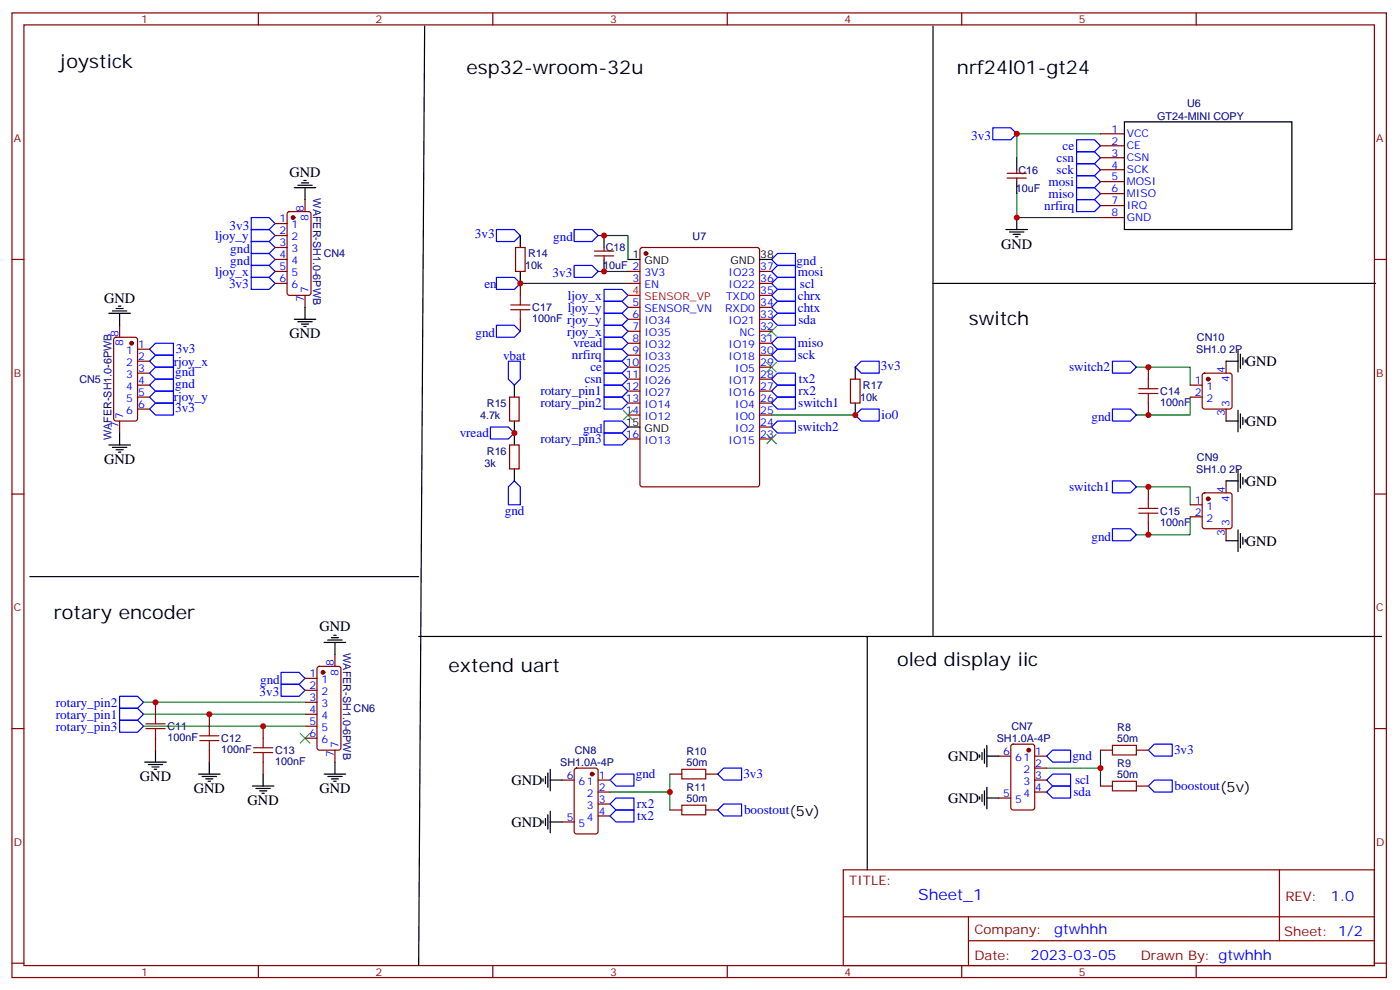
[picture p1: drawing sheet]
<svg xmlns="http://www.w3.org/2000/svg" width="413mm" height="292mm" viewBox="0 0 413 292" stroke-linecap="round" stroke-linejoin="round" font-family="sans-serif">
<g fill="none" stroke="#870000" stroke-width=".35">
<path d="M3.5 3.8h405.4v284.3h-405.4zM7.1 7.3h398.2v277.3h-398.2zM76.2 3.8v3.5M145.3 3.8v3.5M214.5 3.8v3.5M283.6 3.8v3.5M352.8 3.8v3.5M324.6 39.4h7M90 58.8v3.6M297 51.1h5.7M297 52.5h5.7M299.9 50v1.1"/>
<path d="M299.9 52.5v1.1M324.6 43h7M324.6 46.5h7M324.6 50h7M324.6 53.6h7M324.6 57.1h7M3.5 76.5h3.6M81.1 76.5h3.6M81.1 65.9h3.6M81.1 69.4h3.6M81.1 73h3.6M84.9 62.6l.5-.2h5.6l.7 .4v23.6l-.4 .6-5.9 .1-.7-.5v-23.5z"/>
<path d="M152 73h2.9v7h-2.9zM175.3 74h5.7M175.3 75.4h5.7M178.2 73v1M178.2 75.4v1.1M189 73.2l.4-.2h33.9l.7 .4v69.4l-.4 .7h-34.2l-.6-.5-.1-69.3zM324.6 60.6h7M324.6 64.1h7M405.3 76.5h3.6M33.7 99.6l.5-.2h5.7l.6 .4 .1 23.6-.5 .7h-5.9l-.6-.5-.1-23.5zM35.3 95.9v3.5M81.1 80h3.6"/>
<path d="M81.1 83.5h3.6M90 87.1v3.5M153.5 83.5v3.6M153.5 94.1v3.5M185.2 80h3.5M185.2 83.5h3.5M185.2 90.6h3.5M185.2 94.1h3.5M185.2 97.6h3.5M224 80h3.5M224 83.5h3.5M224 90.6h3.5"/>
<path d="M224 94.1h3.5M224 97.6h3.5M224 87.1h3.5M40.6 102.9h3.5M40.6 106.5h3.5M40.6 110h3.5M40.6 113.5h3.5M40.6 117.1h3.5M150.3 117.1h2.8v7h-2.8zM185.2 101.2h3.5M185.2 104.7h3.5M185.2 108.2h3.5"/>
<path d="M185.2 111.8h3.5M185.2 115.3h3.5M185.2 118.8h3.5M224 101.2h3.5M224 104.7h3.5M224 108.2h3.5M224 111.8h3.5M224 115.3h3.5M224 118.8h3.5M250.8 111.8h2.8v7h-2.8zM338.7 108.2v3.6M338.7 118.8v3.5"/>
<path d="M351 113.5h3.5M351 117.1h3.5M354.8 110.2l.4-.2h7.5l.5 .2 .2 .5v9.2l-.3 .5-.4 .2h-7.5l-.5-.3-.2-.4v-9.2zM361.6 106.5v3.5M35.3 124.1v3.5M40.6 120.6h3.5M150.3 131.2h2.8v7h-2.8zM185.2 122.3h3.5M185.2 129.4h3.5M224 122.3h3.5M224 129.4h3.5M224 125.9h3.5"/>
<path d="M361.6 120.6v3.5M3.5 145.6h3.6M338.7 143.5v3.5M338.7 154.1v3.5M351 148.8h3.5M351 152.3h3.5M354.8 145.5l.4-.2h7.5l.5 .2 .2 .5v9.2l-.3 .5-.4 .2h-7.5l-.5-.3-.2-.4v-9.2zM361.6 141.7v3.6M361.6 155.9v3.5M405.3 145.6h3.6M90 200h3.5M93.7 196.6l.5-.2h5.6l.7 .5v23.5l-.4 .7h-5.9l-.7-.4v-23.6z"/>
<path d="M98.8 192.9v3.5M3.5 214.8h3.6M45.9 207v3.5M45.9 217.6v3.5M61.7 210.5v3.6M77.6 214.1v3.5M90 203.5h3.5M90 207h3.5M90 210.5h3.5M90 214.1h3.5M90 217.6h3.5M298.3 219.6l.5-.2h5.6l.7 .4 .1 18.3-.5 .6-5.9 .1-.6-.5-.1-18.2z"/>
<path d="M405.3 214.8h3.6M61.7 221.1v3.5M77.6 224.6v3.6M98.8 221.1v3.5M165.8 229.9h3.5M169.6 226.6l.4-.2h5.7l.6 .4 .1 18.3-.5 .7h-5.9l-.6-.4-.1-18.3zM176.4 229.9h3.5M176.4 233.5h3.5M176.4 237h3.5M197.6 228.2h3.5M197.6 238.8h3.5M208.1 228.2h3.6"/>
<path d="M208.1 238.8h3.6M294.6 222.9h3.5M294.6 235.2h3.5M305.2 222.9h3.5M305.2 226.4h3.5M305.2 229.9h3.5M305.2 233.5h3.5M324.6 221.1h3.5M324.6 231.7h3.5M335.1 221.1h3.6M335.1 231.7h3.6M165.8 242.3h3.5"/>
<path d="M176.4 240.5h3.5M248.7 256.4h156.6v28.2h-156.6zM377.3 256.4v20.9M248.7 270.2h156.5M285.6 277.3h119.6M285.6 270.2v14.2M3.5 283.9h3.6M76.2 284.6v3.5M145.3 284.6v3.5M214.5 284.6v3.5M283.6 284.6v3.5M352.8 284.6v3.5"/>
<path d="M405.3 283.9h3.6"/>
</g>
<g fill="none" stroke="#00f" stroke-width=".35">
<path d="M292.8 37.7h5.3l1.8 1.7-1.8 1.8h-5.3zM317.5 55.3h5.3l1.8 1.8-1.8 1.7h-5.3zM317.5 51.8h5.3l1.8 1.8-1.8 1.7h-5.3zM317.5 48.3h5.3l1.8 1.7-1.8 1.8h-5.3zM317.5 44.7h5.3l1.8 1.8-1.8 1.8h-5.3zM317.5 41.2h5.3l1.8 1.8-1.8 1.7h-5.3zM317.5 58.8h5.3l1.8 1.8-1.8 1.8h-5.3zM74.1 64.1h5.3l1.7 1.8-1.7 1.8h-5.3zM74.1 71.2h5.3l1.7 1.8-1.7 1.7h-5.3zM74.1 74.7h5.3l1.7 1.8-1.7 1.7h-5.3zM74.1 78.2h5.3l1.7 1.8-1.7 1.8h-5.3zM74.1 67.7h5.3l1.7 1.7-1.7 1.8h-5.3z"/>
<path d="M146.4 67.7h5.3l1.8 1.7-1.8 1.8h-5.3zM169.3 78.2h5.3l1.8 1.8-1.8 1.8h-5.3zM169.3 67.7h5.3l1.8 1.7-1.8 1.8h-5.3zM229.3 78.2h5.3v3.6h-5.3l-1.8-1.8zM229.3 74.7h5.3v3.5h-5.3l-1.8-1.7zM74.1 81.8h5.3l1.7 1.7-1.7 1.8h-5.3zM146.4 95.9h5.3l1.8 1.7-1.8 1.8h-5.3zM146.4 81.8h5.3l1.8 1.7-1.8 1.8h-5.3zM178.2 95.9h5.2l1.8 1.7-1.8 1.8h-5.2zM178.2 92.4h5.2l1.8 1.7-1.8 1.8h-5.2zM178.2 88.8h5.2l1.8 1.8-1.8 1.8h-5.2zM178.2 85.3h5.2l1.8 1.8-1.8 1.7h-5.2z"/>
<path d="M178.2 99.4h5.2l1.8 1.8-1.8 1.7h-5.2zM227.5 87.1l1.8-1.8h5.3v3.5h-5.3zM227.5 90.6l1.8-1.8h5.3v3.6h-5.3zM229.3 99.4h5.3v3.5h-5.3l-1.8-1.7zM229.3 92.4h5.3v3.5h-5.3l-1.8-1.8zM229.3 81.8h5.3v3.5h-5.3l-1.8-1.8zM44.1 113.5l1.8-1.7h5.3v3.5h-5.3zM44.1 110l1.8-1.8h5.3v3.6h-5.3zM44.1 102.9l1.8-1.7h5.3v3.5h-5.3zM45.9 104.7h5.3v3.5h-5.3l-1.8-1.7zM45.9 115.3h5.3v3.5h-5.3l-1.8-1.7zM149.9 106.5h3.6v5.3l-1.8 1.7-1.8-1.7z"/>
<path d="M178.2 110h5.2l1.8 1.8-1.8 1.7h-5.2zM178.2 106.5h5.2l1.8 1.7-1.8 1.8h-5.2zM178.2 117.1h5.2l1.8 1.7-1.8 1.8h-5.2zM178.2 113.5h5.2l1.8 1.8-1.8 1.8h-5.2zM178.2 102.9h5.2l1.8 1.8-1.8 1.8h-5.2zM229.3 117.1h5.3v3.5h-5.3l-1.8-1.8zM229.3 113.5h5.3v3.6h-5.3l-1.8-1.8zM229.3 110h5.3v3.5h-5.3l-1.8-1.7zM229.3 102.9h5.3v3.6h-5.3l-1.8-1.8zM252.2 108.2l1.8-1.7h5.3v3.5h-5.3zM328.1 106.5h5.3l1.7 1.7-1.7 1.8h-5.3zM44.1 120.6l1.8-1.8h5.3v3.5h-5.3z"/>
<path d="M144.6 125.9h5.3l1.8 1.7-1.8 1.8h-5.3zM178.2 127.6h5.2l1.8 1.8-1.8 1.8h-5.2zM178.2 124.1h5.2l1.8 1.8-1.8 1.7h-5.2zM229.3 124.1h5.3v3.5h-5.3l-1.8-1.7zM252.2 122.3l1.8-1.7h5.3v3.5h-5.3zM328.1 120.6h5.3l1.7 1.7-1.7 1.8h-5.3zM149.9 143.5l1.8-1.8 1.8 1.8v5.3h-3.6zM328.1 141.7h5.3l1.7 1.8-1.7 1.8h-5.3zM328.1 155.9h5.3l1.7 1.7-1.7 1.8h-5.3zM82.9 198.2h5.3l1.8 1.8-1.8 1.7h-5.3zM35.3 212.3h5.3l1.7 1.8-1.7 1.7h-5.3zM35.3 208.8h5.3l1.7 1.7-1.7 1.8h-5.3z"/>
<path d="M35.3 205.2h5.3l1.7 1.8-1.7 1.8h-5.3zM82.9 201.7h5.3l1.8 1.8-1.8 1.7h-5.3zM181.7 235.2h5.3v3.6h-5.3l-1.8-1.8zM181.7 238.8h5.3v3.5h-5.3l-1.8-1.8zM181.7 228.2h5.3v3.5h-5.3l-1.8-1.8zM211.7 238.8l1.7-1.8h5.3v3.5h-5.3zM213.4 226.4h5.3v3.5h-5.3l-1.7-1.7zM310.4 231.7h5.3v3.5h-5.3l-1.7-1.7zM310.4 228.2h5.3v3.5h-5.3l-1.7-1.8zM310.4 221.1h5.3v3.5h-5.3l-1.7-1.7zM338.7 231.7l1.7-1.8h5.3v3.6h-5.3zM338.7 221.1l1.7-1.7h5.3v3.5h-5.3z"/>
</g>
<g fill="#870000" stroke="#870000" stroke-width=".35">
<circle cx="38.8" cy="101.2" r=".53"/>
<circle cx="86.4" cy="64.1" r=".53"/>
<circle cx="95.2" cy="198.2" r=".53"/>
<circle cx="303.4" cy="221.1" r=".53"/>
<circle cx="174.6" cy="228.2" r=".53"/>
<circle cx="356.3" cy="147" r=".53"/>
<circle cx="356.3" cy="111.8" r=".53"/>
<circle cx="190.5" cy="74.7" r=".53"/>
</g>
<g fill="none" stroke="#000" stroke-width=".35">
<path d="M125.2 7.7l-1.7 276.9M275.2 7.7v179.9M331.6 35.9h49.4v31.8h-49.4zM86.8 55.3h6.3M87.8 54.6h4.3M88.9 53.9h2.1M89.6 53.2h.7M90 55.3v3.5M299.9 46.5v3.5M299.9 53.6v3.5M153.5 69.4v3.6M178.2 69.4v3.6"/>
<path d="M178.2 76.5v3.5M185.2 76.5h3.5M224 76.5h3.5M296.7 67.7h6.3M297.7 68.4h4.3M298.8 69.1h2.1M299.5 69.8h.7M299.9 64.1v3.6M32.1 92.4h6.4M33.2 91.7h4.2M34.2 90.9h2.1M34.9 90.2h.7"/>
<path d="M35.3 92.4v3.5M86.8 94.1h6.3M87.8 94.8h4.3M88.9 95.5h2.1M89.6 96.2h.7M90 90.6v3.5M153.5 80v3.5M275.2 83.5h130.5M151.7 113.5v3.6M252.2 108.2v3.6M252.2 118.8v3.5M361.6 106.5h3.5"/>
<path d="M365.1 103.3v6.3M365.8 104.4v4.2M366.5 105.4v2.1M367.2 106.1v.7M32.1 131.2h6.4M33.2 131.9h4.2M34.2 132.6h2.1M34.9 133.3h.7M35.3 127.6v3.6M151.7 124.1v7.1M151.7 138.2v3.5M185.2 125.9h3.5"/>
<path d="M361.6 124.1h3.5M365.1 120.9v6.4M365.1 138.6v6.3M365.8 122v4.2M365.8 139.6v4.3M366.5 123v2.2M367.2 123.8v.7M361.6 159.4h3.5M361.6 141.7h3.5M365.1 156.2v6.4M365.8 157.3v4.2M366.5 140.7v2.1"/>
<path d="M366.5 158.3v2.1M367.2 141.4v.7M367.2 159v.7M8.8 170h114.7M95.6 189.4h6.4M96.7 188.7h4.2M97.7 188h2.1M98.4 187.3h.7M98.8 189.4v3.5M123.5 187.6h284M255.8 187.6v68.8M291 219.7v6.4"/>
<path d="M42.7 224.6h6.3M43.7 225.4h4.3M44.8 226.1h2.1M45.5 226.8h.7M45.9 221.1v3.5M58.6 228.2h6.3M59.6 228.9h4.3M60.7 229.6h2.1M61.4 230.3h.7M61.7 224.6v3.6M74.4 231.7h6.4M75.5 232.4h4.2"/>
<path d="M76.6 233.1h2.1M77.3 233.8h.7M77.6 228.2v3.5M95.6 228.2h6.4M96.7 228.9h4.2M97.7 229.6h2.1M98.4 230.3h.7M98.8 224.6v3.6M160.2 229.6v.7M160.9 228.9v2.1M161.6 227.8v4.3M162.3 229.9h3.5"/>
<path d="M162.3 226.8v6.3M162.3 239.1v6.4M288.9 222.5v.7M288.9 234.9v.7M289.6 221.8v2.1M289.6 234.2v2.1M290.3 220.8v4.2M290.3 233.1v4.2M291 222.9h3.6M291 232.1v6.3M291 235.2h3.6M160.2 241.9v.7"/>
<path d="M160.9 241.2v2.1M161.6 240.2v4.2M162.3 242.3h3.5"/>
</g>
<path d="M226.1 96.2l2.9 2.9M229 96.2l-2.9 2.9M226.1 106.8l2.9 2.8M229 106.8l-2.9 2.8M183.8 120.9l2.8 2.9M186.6 120.9l-2.8 2.9M226.1 128l2.9 2.8M229 128l-2.9 2.8M88.5 216.2l2.9 2.8M91.4 216.2l-2.9 2.8" fill="none" stroke="#3c3" stroke-width=".35"/>
<g fill="none" stroke="#008700" stroke-width=".35">
<path d="M324.6 39.4h-24.7v7.1M299.9 57.1v7h24.7M176.4 69.4h8.8v7.1M153.5 83.5h31.7M176.4 80h8.8M335.1 108.2h15.9v5.3M351 117.1v5.2h-15.9M227.5 122.3h24.7M335.1 143.5h15.9v5.3M351 152.3v5.3h-15.9M42.3 207h47.7M42.3 210.5h47.7"/>
<path d="M42.3 214.1h47.7M179.9 233.5h17.7M197.6 228.2v10.6M308.7 226.4h15.9v5.3M324.6 221.1v5.3"/>
</g>
<g fill="none" stroke="#a10000" stroke-width=".35">
<path d="M150.6 91.3h5.7M150.6 89.9h5.7M153.5 87.1v2.8M153.5 91.3v2.8M335.8 116h5.7M335.8 114.6h5.7M338.7 111.8v2.8M338.7 116v2.8M335.8 151.3h5.7M335.8 149.9h5.7M338.7 147v2.9M338.7 151.3v2.8"/>
<path d="M43 214.8h5.7M43 213.4h5.7M45.9 210.5v2.9M45.9 214.8v2.8M58.9 218.3h5.7M58.9 216.9h5.7M61.7 214.1v2.8M61.7 218.3v2.8M77.6 217.6v2.8M328.1 219.7h7v2.8h-7zM74.8 221.8h5.6M74.8 220.4h5.6"/>
<path d="M77.6 221.8v2.8M201.1 226.8h7v2.8h-7zM201.1 237.3h7v2.9h-7zM328.1 230.3h7v2.8h-7z"/>
</g>
<path d="M185.2 87.1h3.5" fill="none" stroke="#f00" stroke-width=".35"/>
<g fill="#c00">
<circle cx="324.6" cy="226.4" r=".88"/>
<circle cx="197.6" cy="233.5" r=".88"/>
<circle cx="299.9" cy="64.1" r=".88"/>
<circle cx="153.5" cy="83.5" r=".88"/>
<circle cx="178.2" cy="69.4" r=".88"/>
<circle cx="178.2" cy="80" r=".88"/>
<circle cx="45.9" cy="207" r=".88"/>
<circle cx="61.7" cy="210.5" r=".88"/>
<circle cx="77.6" cy="214.1" r=".88"/>
<circle cx="338.7" cy="122.3" r=".88"/>
<circle cx="338.7" cy="108.2" r=".88"/>
<circle cx="338.7" cy="157.6" r=".88"/>
<circle cx="338.7" cy="143.5" r=".88"/>
<circle cx="151.7" cy="127.6" r=".88"/>
<circle cx="252.2" cy="122.3" r=".88"/>
<circle cx="299.9" cy="39.4" r=".88"/>
</g>
<g font-size="5.6">
<text x="17.6" y="20">joystick</text>
<text x="137.6" y="21.8">esp32-wroom-32u</text>
<text x="282.2" y="21.8">nrf24l01-gt24</text>
<text x="285.8" y="95.9">switch</text>
<text x="15.9" y="182.3">rotary encoder</text>
<text x="264.6" y="196.4">oled display iic</text>
<text x="132.3" y="198.2">extend uart</text>
</g>
<text font-size="4.6" fill="#00f" x="270.8" y="265.4">Sheet_1</text>
<g font-size="4.2">
<text x="85.4" y="52.2">GND</text>
<text x="295.3" y="73.3">GND</text>
<text x="30.7" y="89.2">GND</text>
<text x="85.4" y="99.8">GND</text>
<text x="367.4" y="107.9">GND</text>
<text x="367.4" y="125.6">GND</text>
<text x="30.7" y="136.8">GND</text>
<text x="367.4" y="143.2">GND</text>
<text x="367.4" y="160.8">GND</text>
<text x="94.2" y="186.1">GND</text>
<text x="279.6" y="224.3">GND</text>
<text x="41.3" y="230.3">GND</text>
<text x="57.1" y="233.8">GND</text>
<text x="94.2" y="233.8">GND</text>
<text x="150.8" y="231.4">GND</text>
<text x="73" y="237.3">GND</text>
<text x="279.6" y="236.6">GND</text>
<text x="150.8" y="243.7">GND</text>
</g>
<g font-size="4.2" fill="#00f">
<text x="392.5" y="265.7">1.0</text>
<text x="310.9" y="275.2">gtwhhh</text>
<text x="304" y="283">2023-03-05</text>
</g>
<g font-size="3.9" fill="#00f">
<text x="286.5" y="41.2">3v3</text>
<text x="311.6" y="47.7">csn</text>
<text x="313.4" y="44.2">ce</text>
<text x="311.6" y="51.3">sck</text>
<text x="309.2" y="58.3">miso</text>
<text x="309.2" y="54.8">mosi</text>
<text x="308" y="61.9">nrfirq</text>
<text x="63.4" y="70.7">ljoy_y</text>
<text x="67.7" y="67.7">3v3</text>
<text x="140.1" y="70.2">3v3</text>
<text x="163.2" y="71.2">gnd</text>
<text x="67.9" y="74.7">gnd</text>
<text x="63.4" y="81.3">ljoy_x</text>
<text x="67.9" y="78.2">gnd</text>
<text x="163" y="81.8">3v3</text>
<text x="234.9" y="78.2">gnd</text>
<text x="235.3" y="81.3">mosi</text>
<text x="67.6" y="84.8">3v3</text>
<text x="142.9" y="84.8">en</text>
<text x="167.5" y="88.3">ljoy_x</text>
<text x="235.3" y="88.3">chrx</text>
<text x="235.9" y="84.8">scl</text>
<text x="167.3" y="95.4">rjoy_y</text>
<text x="167.5" y="91.8">ljoy_y</text>
<text x="235.3" y="91.8">chtx</text>
<text x="235.5" y="95.4">sda</text>
<text x="140.2" y="99.4">gnd</text>
<text x="167.3" y="98.9">rjoy_x</text>
<text x="51.2" y="107.7">rjoy_x</text>
<text x="51.9" y="104.2">3v3</text>
<text x="148.4" y="106">vbat</text>
<text x="168.6" y="106">nrfirq</text>
<text x="169.1" y="102.4">vread</text>
<text x="235.3" y="106">sck</text>
<text x="235.3" y="102.4">miso</text>
<text x="51.7" y="110.8">gnd</text>
<text x="172.4" y="113">csn</text>
<text x="174.1" y="109.5">ce</text>
<text x="235.6" y="113">tx2</text>
<text x="259.8" y="109">3v3</text>
<text x="315.3" y="109.5">switch2</text>
<text x="51.2" y="118.3">rjoy_y</text>
<text x="51.7" y="114.3">gnd</text>
<text x="159.4" y="116.5">rotary_pin1</text>
<text x="235.5" y="116.5">rx2</text>
<text x="51.7" y="121.3">3v3</text>
<text x="159.4" y="120.1">rotary_pin2</text>
<text x="235.4" y="120.1">switch1</text>
<text x="260" y="123.6">io0</text>
<text x="321.9" y="124.1">gnd</text>
<text x="135.6" y="128.9">vread</text>
<text x="159.4" y="130.7">rotary_pin3</text>
<text x="172" y="127.6">gnd</text>
<text x="235.3" y="127.1">switch2</text>
<text x="315.3" y="144.8">switch1</text>
<text x="148.9" y="151.8">gnd</text>
<text x="321.9" y="159.4">gnd</text>
<text x="76.7" y="201.7">gnd</text>
<text x="16.5" y="208.3">rotary_pin2</text>
<text x="76.6" y="205.2">3v3</text>
<text x="16.5" y="215.3">rotary_pin3</text>
<text x="16.5" y="211.8">rotary_pin1</text>
<text x="316.3" y="224.1">gnd</text>
<text x="346.3" y="222.4">3v3</text>
<text x="187.5" y="229.4">gnd</text>
<text x="219.3" y="229.4">3v3</text>
<text x="317" y="231.2">scl</text>
<text x="346.4" y="233">boostout(5v)</text>
<text x="187.8" y="238.3">rx2</text>
<text x="316.6" y="234.7">sda</text>
<text x="187.9" y="241.8">tx2</text>
<text x="219.4" y="240">boostout(5v)</text>
</g>
<g font-size="3.9" fill="#800">
<text x="250.5" y="261">TITLE:</text>
<text x="379.1" y="265.7">REV:</text>
<text x="287.4" y="275.2">Company:</text>
<text x="378.7" y="275.8">Sheet: 1/2</text>
<text x="287.4" y="282.9">Date:</text>
<text x="336.4" y="282.9">Drawn By: gtwhhh</text>
</g>
<g font-size="3.2" fill="#800">
<text x="41.6" y="6.8">1</text>
<text x="110.8" y="6.8">2</text>
<text x="179.9" y="6.8">3</text>
<text x="249.1" y="6.8">4</text>
<text x="318.2" y="6.8">5</text>
<text x="4.1" y="41.9">A</text>
<text x="405.9" y="41.9">A</text>
<text x="4.1" y="111.1">B</text>
<text x="405.9" y="111.1">B</text>
<text x="4.1" y="180.2">C</text>
<text x="405.9" y="180.2">C</text>
<text x="4.1" y="249.3">D</text>
<text x="405.9" y="249.3">D</text>
<text x="41.6" y="287.6">1</text>
<text x="110.8" y="287.6">2</text>
<text x="179.9" y="287.6">3</text>
<text x="249.1" y="287.6">4</text>
<text x="318.2" y="287.6">5</text>
</g>
<g font-size="3.2" fill="#000080">
<text x="341.3" y="35.3">GT24-MINI COPY</text>
<text x="350.1" y="31.6">U6</text>
<text x="300.4" y="51.2">C16</text>
<text x="92.4" y="58.5" transform="rotate(90 92.4 58.5)">WAFER-SH1.0-6PWB</text>
<text x="299.6" y="56.5">10uF</text>
<text x="204.3" y="70.6">U7</text>
<text x="95.5" y="75.8">CN4</text>
<text x="155.7" y="75.9">R14</text>
<text x="178.7" y="74.1">C18</text>
<text x="154.9" y="79.4">10k</text>
<text x="177.9" y="79.4">10uF 2</text>
<text x="157" y="94.9">100nF</text>
<text x="157" y="91.7">C17</text>
<text x="353" y="100.6">CN10</text>
<text x="352.8" y="104.1">SH1.0 2P</text>
<text x="23.4" y="112.9">CN5</text>
<text x="143.6" y="120">R15</text>
<text x="253.6" y="118.2">10k</text>
<text x="254.5" y="114.7">R17</text>
<text x="342.2" y="119.6">100nF</text>
<text x="342.2" y="116.4">C14</text>
<text x="141.6" y="123.5">4.7k</text>
<text x="32.9" y="129.7" transform="rotate(-90 32.9 129.7)">WAFER-SH1.0-6PWB</text>
<text x="142.8" y="137.6">3k</text>
<text x="143.6" y="134.1">R16</text>
<text x="353" y="135.8">CN9</text>
<text x="352.8" y="139.4">SH1.0 2P</text>
<text x="342.2" y="154.9">100nF</text>
<text x="342.2" y="151.7">C15</text>
<text x="101.2" y="192.5" transform="rotate(90 101.2 192.5)">WAFER-SH1.0-6PWB</text>
<text x="104.3" y="209.9">CN6</text>
<text x="49.4" y="215.2">C11</text>
<text x="298.3" y="215.2">CN7</text>
<text x="329.5" y="215.5">R8</text>
<text x="49.4" y="218.4">100nF</text>
<text x="65.3" y="221.9">100nF</text>
<text x="65.3" y="218.7">C12</text>
<text x="294" y="218.8">SH1.0A-4P</text>
<text x="329.5" y="218.7">50m</text>
<text x="81.1" y="225.5">100nF</text>
<text x="81.1" y="222.3">C13</text>
<text x="165.2" y="225.9">SH1.0A-4P</text>
<text x="169.5" y="222.3">CN8</text>
<text x="202.5" y="225.7">50m</text>
<text x="202.5" y="222.6">R10</text>
<text x="329.5" y="226.1">R9</text>
<text x="202.5" y="233.2">R11</text>
<text x="329.5" y="229.2">50m</text>
<text x="202.5" y="236.3">50m</text>
</g>
<g font-size="3.2" fill="#00f">
<text x="327.8" y="39.1">1</text>
<text x="332.3" y="40.5">VCC</text>
<text x="327.8" y="42.6">2</text>
<text x="327.8" y="46.1">3</text>
<text x="332.3" y="44">CE</text>
<text x="332.3" y="47.6">CSN</text>
<text x="327.8" y="49.7">4</text>
<text x="327.8" y="53.2">5</text>
<text x="332.3" y="51.1">SCK</text>
<text x="327.8" y="56.7">6</text>
<text x="332.3" y="54.6">MOSI</text>
<text x="332.3" y="58.1">MISO</text>
<text x="82.5" y="65.5">1</text>
<text x="89.6" y="62.4" transform="rotate(-90 89.6 62.4)">8</text>
<text x="91" y="65.1" transform="rotate(-90 91 65.1)">8</text>
<text x="327.8" y="60.3">7</text>
<text x="327.8" y="63.8">8</text>
<text x="332.3" y="61.7">IRQ</text>
<text x="332.3" y="65.2">GND</text>
<text x="82.5" y="69.1">2</text>
<text x="86" y="67.3">1</text>
<text x="86" y="70.8">2</text>
<text x="82.5" y="72.6">3</text>
<text x="82.5" y="76.1">4</text>
<text x="86" y="74.4">3</text>
<text x="86" y="77.9">4</text>
<text x="82.5" y="79.7">5</text>
<text x="82.5" y="83.2">6</text>
<text x="86" y="81.4">5</text>
<text x="186.5" y="83.2">3</text>
<text x="190" y="81.4">3V3</text>
<text x="214.8" y="81.4">IO23</text>
<text x="224.2" y="83.2">36</text>
<text x="224.2" y="79.7">37</text>
<text x="86" y="84.9">6</text>
<text x="89.6" y="89.1" transform="rotate(-90 89.6 89.1)">7</text>
<text x="91" y="86.4" transform="rotate(-90 91 86.4)">7</text>
<text x="190" y="84.9">EN</text>
<text x="214.1" y="88.5">TXD0</text>
<text x="214.8" y="84.9">IO22</text>
<text x="224.2" y="86.7">35</text>
<text x="186.5" y="90.2">5</text>
<text x="186.5" y="93.8">6</text>
<text x="190" y="92">SENSOR_VN</text>
<text x="190" y="95.5">IO34</text>
<text x="213.9" y="92">RXD0</text>
<text x="214.8" y="95.5">IO21</text>
<text x="224.2" y="93.8">33</text>
<text x="224.2" y="90.2">34</text>
<text x="34.9" y="99.4" transform="rotate(-90 34.9 99.4)">8</text>
<text x="186.5" y="97.3">7</text>
<text x="186.5" y="100.8">8</text>
<text x="190" y="99.1">IO35</text>
<text x="218.1" y="99.1">NC</text>
<text x="224.2" y="100.8">31</text>
<text x="224.2" y="97.3">32</text>
<text x="36.3" y="102.1" transform="rotate(-90 36.3 102.1)">8</text>
<text x="37.2" y="104.4">1</text>
<text x="37.2" y="107.9">2</text>
<text x="40.7" y="102.6">1</text>
<text x="40.7" y="106.1">2</text>
<text x="184.5" y="107.9">10</text>
<text x="186.5" y="104.4">9</text>
<text x="190" y="102.6">IO32</text>
<text x="190" y="106.1">IO33</text>
<text x="214.8" y="106.1">IO18</text>
<text x="214.8" y="102.6">IO19</text>
<text x="224.2" y="107.9">29</text>
<text x="224.2" y="104.4">30</text>
<text x="37.2" y="111.4">3</text>
<text x="40.7" y="109.6">3</text>
<text x="40.7" y="113.2">4</text>
<text x="184.5" y="111.4">11</text>
<text x="190" y="109.6">IO25</text>
<text x="190" y="113.2">IO26</text>
<text x="214.8" y="113.2">IO17</text>
<text x="216.9" y="109.6">IO5</text>
<text x="224.2" y="111.4">28</text>
<text x="352.3" y="113.2">1</text>
<text x="361.2" y="110" transform="rotate(-90 361.2 110)">4</text>
<text x="362.7" y="112.7" transform="rotate(-90 362.7 112.7)">4</text>
<text x="37.2" y="114.9">4</text>
<text x="37.2" y="118.5">5</text>
<text x="40.7" y="116.7">5</text>
<text x="184.5" y="114.9">12</text>
<text x="184.5" y="118.5">13</text>
<text x="190" y="116.7">IO27</text>
<text x="214.8" y="116.7">IO16</text>
<text x="224.2" y="118.5">26</text>
<text x="224.2" y="114.9">27</text>
<text x="352.3" y="116.7">2</text>
<text x="355.8" y="114.9">1</text>
<text x="355.8" y="118.5">2</text>
<text x="362.7" y="119.9" transform="rotate(-90 362.7 119.9)">3</text>
<text x="36.3" y="123.4" transform="rotate(-90 36.3 123.4)">7</text>
<text x="37.2" y="122">6</text>
<text x="40.7" y="120.2">6</text>
<text x="184.5" y="122">14</text>
<text x="190" y="120.2">IO14</text>
<text x="190" y="123.8">IO12</text>
<text x="216.9" y="123.8">IO0</text>
<text x="216.9" y="120.2">IO4</text>
<text x="224.2" y="125.5">24</text>
<text x="224.2" y="122">25</text>
<text x="361.2" y="122.6" transform="rotate(-90 361.2 122.6)">3</text>
<text x="34.9" y="126.1" transform="rotate(-90 34.9 126.1)">7</text>
<text x="184.5" y="129">16</text>
<text x="190" y="130.8">IO13</text>
<text x="214.8" y="130.8">IO15</text>
<text x="216.9" y="127.3">IO2</text>
<text x="224.2" y="129">23</text>
<text x="352.3" y="148.4">1</text>
<text x="361.2" y="145.3" transform="rotate(-90 361.2 145.3)">4</text>
<text x="362.7" y="148" transform="rotate(-90 362.7 148)">4</text>
<text x="352.3" y="152">2</text>
<text x="355.8" y="150.2">1</text>
<text x="355.8" y="153.7">2</text>
<text x="362.7" y="155.2" transform="rotate(-90 362.7 155.2)">3</text>
<text x="361.2" y="157.9" transform="rotate(-90 361.2 157.9)">3</text>
<text x="98.4" y="196.4" transform="rotate(-90 98.4 196.4)">8</text>
<text x="91.3" y="199.6">1</text>
<text x="91.3" y="203.1">2</text>
<text x="94.8" y="201.4">1</text>
<text x="99.8" y="199.1" transform="rotate(-90 99.8 199.1)">8</text>
<text x="91.3" y="206.7">3</text>
<text x="94.8" y="204.9">2</text>
<text x="94.8" y="208.4">3</text>
<text x="91.3" y="210.2">4</text>
<text x="91.3" y="213.7">5</text>
<text x="94.8" y="211.9">4</text>
<text x="94.8" y="215.5">5</text>
<text x="91.3" y="217.2">6</text>
<text x="94.8" y="219">6</text>
<text x="99.8" y="220.4" transform="rotate(-90 99.8 220.4)">7</text>
<text x="98.4" y="223.1" transform="rotate(-90 98.4 223.1)">7</text>
<text x="295.9" y="222.5">6</text>
<text x="299.4" y="224.3">61</text>
<text x="301.8" y="227.8">2</text>
<text x="305.3" y="222.5">1</text>
<text x="305.3" y="226.1">2</text>
<text x="167.1" y="229.6">6</text>
<text x="170.6" y="231.4">61</text>
<text x="176.6" y="229.6">1</text>
<text x="176.6" y="233.1">2</text>
<text x="301.8" y="231.4">3</text>
<text x="305.3" y="229.6">3</text>
<text x="305.3" y="233.1">4</text>
<text x="173.1" y="234.9">2</text>
<text x="173.1" y="238.4">3</text>
<text x="176.6" y="236.6">3</text>
<text x="295.9" y="234.9">5</text>
<text x="299.4" y="236.6">5</text>
<text x="301.8" y="234.9">4</text>
<text x="167.1" y="241.9">5</text>
<text x="170.6" y="243.7">5</text>
<text x="173.1" y="241.9">4</text>
<text x="176.6" y="240.2">4</text>
</g>
<g font-size="3.2">
<text x="186.5" y="76.1">1</text>
<text x="190" y="77.9">GND</text>
<text x="215.4" y="77.9">GND</text>
<text x="224.2" y="76.1">38</text>
<text x="184.5" y="125.5">15</text>
<text x="190" y="127.3">GND</text>
</g>
<g font-size="3.2" fill="#f00">
<text x="186.5" y="86.7">4</text>
<text x="190" y="88.5">SENSOR_VP</text>
</g>
</svg>
